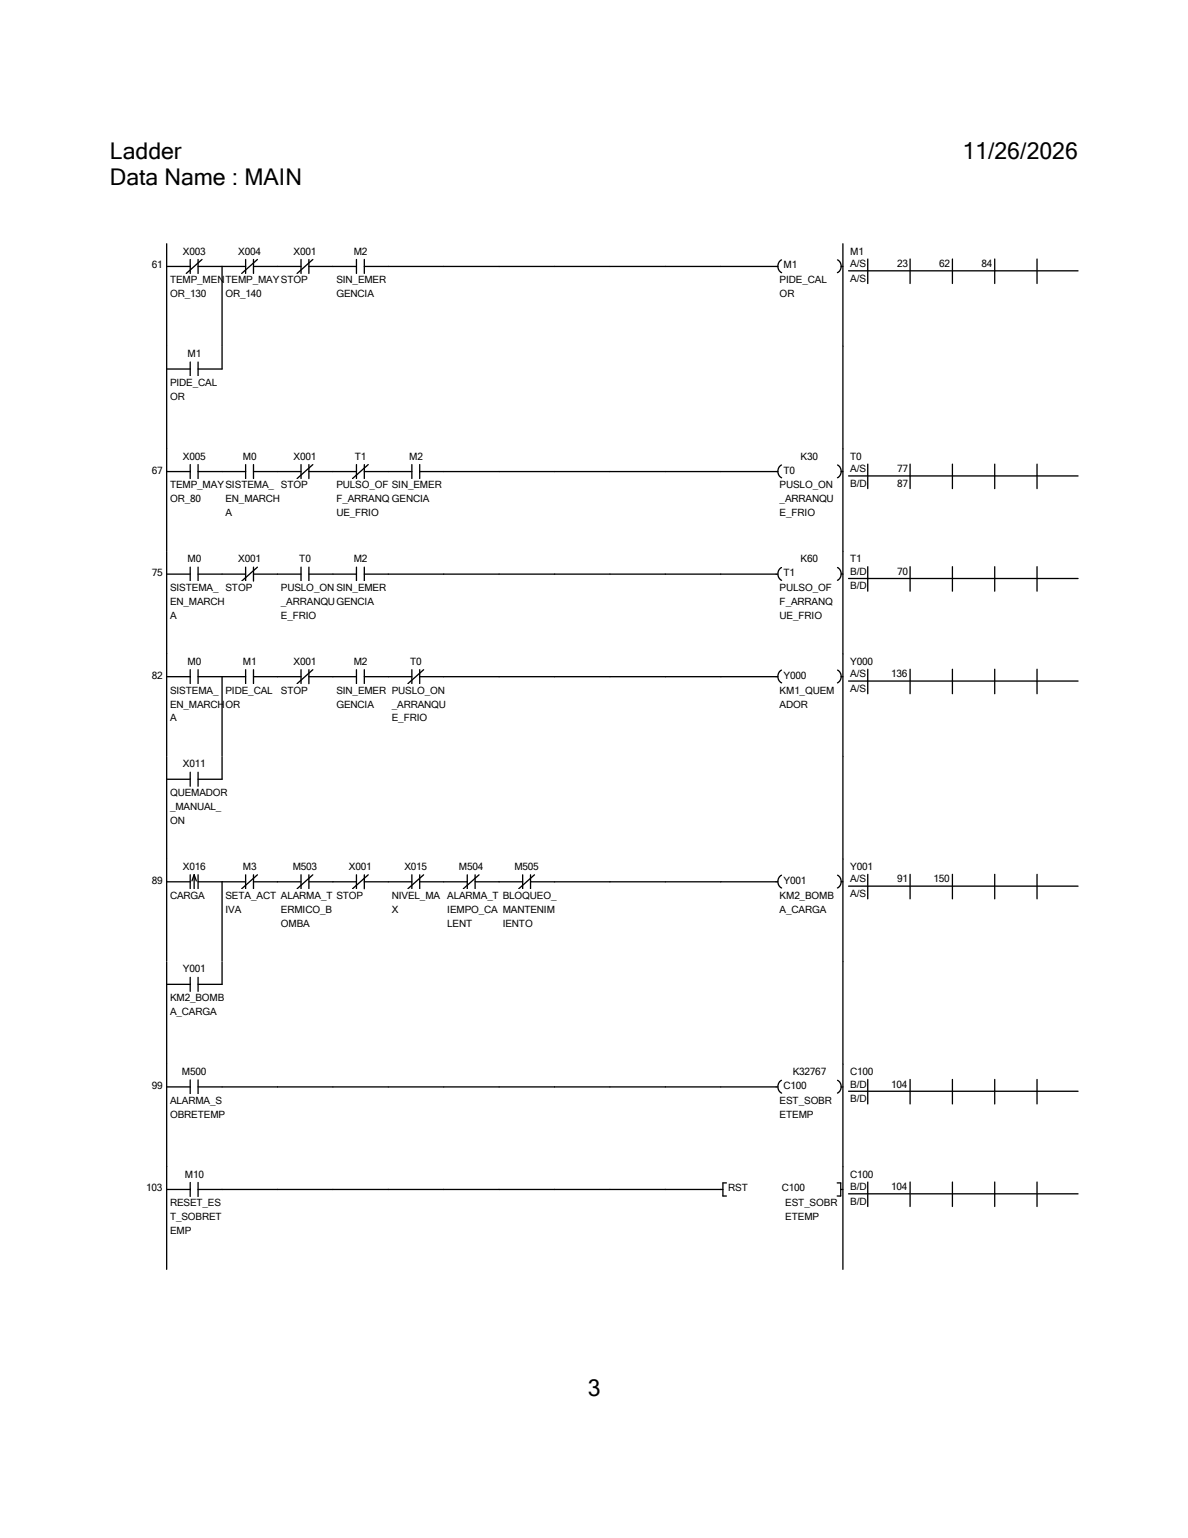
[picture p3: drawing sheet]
<svg xmlns="http://www.w3.org/2000/svg" width="216mm" height="279mm" viewBox="0 0 216 279" stroke-linecap="round" stroke-linejoin="round" font-family="sans-serif">
<path d="M20 44.3h175.8v200.2h-175.8z" fill-rule="evenodd" fill="#fff" stroke="#fff" stroke-width=".24"/>
<g fill="#fff">
<path d="M20 44.3h121.1v18.6h-121.1z" fill-rule="evenodd"/>
<path d="M141.1 44.3h12.1v18.6h-12.1zM27.6 47.2h2.4v1.9h-2.4z" fill-rule="evenodd"/>
</g>
<path d="M33.2 44.6h4.1v2.1h-4.1z" fill="#fff"/>
<path d="M30.3 48.4h4.3M34.6 47.1v2.6M36 48.4h4.4M36 47.1v2.6M36.7 47.1l-2.8 2.6" fill="none" stroke="#000" stroke-width=".24"/>
<g fill="#fff">
<path d="M30.9 49.8h9.9v2.1h-9.9z"/>
<path d="M30.9 52.4h6.6v2h-6.6z"/>
</g>
<path d="M30.3 44.3v18.6" fill="none" stroke="#000" stroke-width=".24"/>
<path d="M43.3 44.6h4.1v2.1h-4.1z" fill="#fff"/>
<path d="M40.4 48.4h4.2M44.6 47.1v2.6M46.1 48.4h4.3M46.1 47.1v2.6M46.8 47.1l-2.9 2.6" fill="none" stroke="#000" stroke-width=".24"/>
<g fill="#fff">
<path d="M41 49.8h9.8v2.1h-9.8z"/>
<path d="M41 52.4h6.5v2h-6.5z"/>
</g>
<path d="M40.4 48.4v14.5" fill="none" stroke="#000" stroke-width=".24"/>
<path d="M53.3 44.6h4.1v2.1h-4.1z" fill="#fff"/>
<path d="M50.4 48.4h4.3M54.7 47.1v2.6M56.1 48.4h4.4M56.1 47.1v2.6M56.8 47.1l-2.8 2.6" fill="none" stroke="#000" stroke-width=".24"/>
<g fill="#fff">
<path d="M51.1 49.8h4.8v2.1h-4.8z"/>
<path d="M64.3 44.6h2.5v2.1h-2.5z"/>
</g>
<path d="M60.5 48.4h4.3M64.8 47.1v2.6M66.2 48.4h4.4M66.2 47.1v2.6" fill="none" stroke="#000" stroke-width=".24"/>
<g fill="#fff">
<path d="M61.1 49.8h9.1v2.1h-9.1z"/>
<path d="M61.1 52.4h6.8v2h-6.8z"/>
</g>
<path d="M70.6 48.4h70.8M142 47.2a1.34 1.34 0 0 0 0 2.3" fill="none" stroke="#000" stroke-width=".24"/>
<path d="M142.4 47.2h2.5v1.9h-2.5z" fill="#fff"/>
<path d="M152.2 47.2a1.34 1.34 0 0 1 0 2.3M152.9 48.4h.3" fill="none" stroke="#000" stroke-width=".24"/>
<g fill="#fff">
<path d="M141.7 49.8h8.5v2.1h-8.5z"/>
<path d="M141.7 52.4h2.7v2h-2.7z"/>
</g>
<path d="M153.2 44.3v18.6" fill="none" stroke="#000" stroke-width=".24"/>
<g fill="#fff">
<path d="M154.2 44.3h41.7v7.6h-41.7z"/>
<path d="M154.5 44.6h2.5v2.1h-2.5z"/>
<path d="M154.5 46.9h2.9v2h-2.9z"/>
<path d="M163 46.9h2.4v2h-2.4z"/>
<path d="M170.7 46.9h2.4v2h-2.4z"/>
<path d="M178.4 46.9h2.4v2h-2.4z"/>
<path d="M154.5 49.5h2.9v2.1h-2.9z"/>
</g>
<path d="M154.2 49.2h41.7M157.7 47.1v4.4M165.4 47.1v4.4M173.1 47.1v4.4M180.8 47.1v4.4M188.5 47.1v4.4" fill="none" stroke="#000" stroke-width=".24"/>
<g fill="#fff">
<path d="M20 62.9h121.1v18.7h-121.1z" fill-rule="evenodd"/>
<path d="M141.1 62.9h12.1v18.7h-12.1zM34.1 63.2h2.4v2.1h-2.4z" fill-rule="evenodd"/>
</g>
<path d="M30.3 67h4.3M34.6 65.8v2.5M36 67h4.4M36 65.8v2.5" fill="none" stroke="#000" stroke-width=".24"/>
<g fill="#fff">
<path d="M30.9 68.5h8.6v2h-8.6z"/>
<path d="M30.9 71h2.7v2h-2.7z"/>
</g>
<path d="M30.3 62.9v18.6M40.4 62.9v4.1M153.2 62.9v18.6" fill="none" stroke="#000" stroke-width=".24"/>
<g fill="#fff">
<path d="M20 81.6h121.1v18.6h-121.1z" fill-rule="evenodd"/>
<path d="M141.1 81.6h12.1v18.6h-12.1zM27.6 84.4h2.4v2h-2.4z" fill-rule="evenodd"/>
</g>
<path d="M33.2 81.9h4.1v2h-4.1z" fill="#fff"/>
<path d="M30.3 85.7h4.3M34.6 84.4v2.5M36 85.7h4.4M36 84.4v2.5" fill="none" stroke="#000" stroke-width=".24"/>
<g fill="#fff">
<path d="M30.9 87.1h9.8v2h-9.8z"/>
<path d="M30.9 89.6h5.6v2.1h-5.6z"/>
</g>
<path d="M30.3 81.5v18.7" fill="none" stroke="#000" stroke-width=".24"/>
<path d="M44.2 81.9h2.4v2h-2.4z" fill="#fff"/>
<path d="M40.4 85.7h4.2M44.6 84.4v2.5M46.1 85.7h4.3M46.1 84.4v2.5" fill="none" stroke="#000" stroke-width=".24"/>
<g fill="#fff">
<path d="M41 87.1h8.8v2h-8.8z"/>
<path d="M41 89.6h9.9v2.1h-9.9z"/>
<path d="M41 92.2h1.2v2h-1.2z"/>
<path d="M53.3 81.9h4.1v2h-4.1z"/>
</g>
<path d="M50.4 85.7h4.3M54.7 84.4v2.5M56.1 85.7h4.4M56.1 84.4v2.5M56.8 84.4l-2.8 2.5" fill="none" stroke="#000" stroke-width=".24"/>
<g fill="#fff">
<path d="M51.1 87.1h4.8v2h-4.8z"/>
<path d="M64.5 81.9h2v2h-2z"/>
</g>
<path d="M60.5 85.7h4.3M64.8 84.4v2.5M66.2 85.7h4.4M66.2 84.4v2.5M66.9 84.4l-2.8 2.5" fill="none" stroke="#000" stroke-width=".24"/>
<g fill="#fff">
<path d="M61.1 87.1h9.5v2h-9.5z"/>
<path d="M61.1 89.6h9.7v2.1h-9.7z"/>
<path d="M61.1 92.2h7.7v2h-7.7z"/>
<path d="M74.4 81.9h2.4v2h-2.4z"/>
</g>
<path d="M70.6 85.7h4.2M74.8 84.4v2.5M76.3 85.7h4.3M76.3 84.4v2.5" fill="none" stroke="#000" stroke-width=".24"/>
<g fill="#fff">
<path d="M71.2 87.1h9.1v2h-9.1z"/>
<path d="M71.2 89.6h6.8v2.1h-6.8z"/>
</g>
<path d="M80.6 85.7h60.8M142 84.5a1.34 1.34 0 0 0 0 2.3" fill="none" stroke="#000" stroke-width=".24"/>
<g fill="#fff">
<path d="M145.5 81.9h3.1v2h-3.1z"/>
<path d="M142.4 84.4h2.1v2h-2.1z"/>
</g>
<path d="M152.2 84.5a1.34 1.34 0 0 1 0 2.3M152.9 85.7h.3" fill="none" stroke="#000" stroke-width=".24"/>
<g fill="#fff">
<path d="M141.7 87.1h9.6v2h-9.6z"/>
<path d="M141.7 89.6h9.8v2.1h-9.8z"/>
<path d="M141.7 92.2h6.4v2h-6.4z"/>
</g>
<path d="M153.2 81.5v18.7" fill="none" stroke="#000" stroke-width=".24"/>
<g fill="#fff">
<path d="M154.2 81.5h41.7v7.7h-41.7z"/>
<path d="M154.5 81.9h2.1v2h-2.1z"/>
<path d="M154.5 84.2h2.9v2h-2.9z"/>
<path d="M163 84.2h2.4v2h-2.4z"/>
<path d="M154.5 86.8h3v2h-3z"/>
<path d="M163 86.8h2.4v2h-2.4z"/>
</g>
<path d="M154.2 86.5h41.7M157.7 84.3v4.5M165.4 84.3v4.5M173.1 84.3v4.5M180.8 84.3v4.5M188.5 84.3v4.5" fill="none" stroke="#000" stroke-width=".24"/>
<g fill="#fff">
<path d="M20 100.2h121.1v18.6h-121.1z" fill-rule="evenodd"/>
<path d="M141.1 100.2h12.1v18.6h-12.1zM27.6 103h2.4v2.1h-2.4z" fill-rule="evenodd"/>
</g>
<path d="M34.1 100.5h2.4v2h-2.4z" fill="#fff"/>
<path d="M30.3 104.3h4.3M34.6 103v2.6M36 104.3h4.4M36 103v2.6" fill="none" stroke="#000" stroke-width=".24"/>
<g fill="#fff">
<path d="M30.9 105.7h8.8v2h-8.8z"/>
<path d="M30.9 108.2h9.9v2.1h-9.9z"/>
<path d="M30.9 110.8h1.2v2h-1.2z"/>
</g>
<path d="M30.3 100.2v18.6" fill="none" stroke="#000" stroke-width=".24"/>
<path d="M43.3 100.5h4.1v2h-4.1z" fill="#fff"/>
<path d="M40.4 104.3h4.2M44.6 103v2.6M46.1 104.3h4.3M46.1 103v2.6M46.8 103l-2.9 2.6" fill="none" stroke="#000" stroke-width=".24"/>
<g fill="#fff">
<path d="M41 105.7h4.8v2h-4.8z"/>
<path d="M54.4 100.5h2.1v2h-2.1z"/>
</g>
<path d="M50.4 104.3h4.3M54.7 103v2.6M56.1 104.3h4.4M56.1 103v2.6" fill="none" stroke="#000" stroke-width=".24"/>
<g fill="#fff">
<path d="M51.1 105.7h9.6v2h-9.6z"/>
<path d="M51.1 108.2h9.8v2.1h-9.8z"/>
<path d="M51.1 110.8h6.4v2h-6.4z"/>
<path d="M64.3 100.5h2.5v2h-2.5z"/>
</g>
<path d="M60.5 104.3h4.3M64.8 103v2.6M66.2 104.3h4.4M66.2 103v2.6" fill="none" stroke="#000" stroke-width=".24"/>
<g fill="#fff">
<path d="M61.1 105.7h9.1v2h-9.1z"/>
<path d="M61.1 108.2h6.8v2.1h-6.8z"/>
</g>
<path d="M70.6 104.3h70.8M142 103.1a1.34 1.34 0 0 0 0 2.3" fill="none" stroke="#000" stroke-width=".24"/>
<g fill="#fff">
<path d="M145.5 100.5h3.1v2h-3.1z"/>
<path d="M142.4 103h2.1v2.1h-2.1z"/>
</g>
<path d="M152.2 103.1a1.34 1.34 0 0 1 0 2.3M152.9 104.3h.3" fill="none" stroke="#000" stroke-width=".24"/>
<g fill="#fff">
<path d="M141.7 105.7h9.5v2h-9.5z"/>
<path d="M141.7 108.2h9.6v2.1h-9.6z"/>
<path d="M141.7 110.8h7.7v2h-7.7z"/>
</g>
<path d="M153.2 100.2v18.6" fill="none" stroke="#000" stroke-width=".24"/>
<g fill="#fff">
<path d="M154.2 100.2h41.7v7.6h-41.7z"/>
<path d="M154.5 100.5h2.1v2h-2.1z"/>
<path d="M154.5 102.8h3v2h-3z"/>
<path d="M163 102.8h2.4v2h-2.4z"/>
<path d="M154.5 105.4h3v2h-3z"/>
</g>
<path d="M154.2 105.1h41.7M157.7 103v4.4M165.4 103v4.4M173.1 103v4.4M180.8 103v4.4M188.5 103v4.4" fill="none" stroke="#000" stroke-width=".24"/>
<g fill="#fff">
<path d="M20 118.8h121.1v18.7h-121.1z" fill-rule="evenodd"/>
<path d="M141.1 118.8h12.1v18.7h-12.1zM27.6 121.7h2.4v2h-2.4z" fill-rule="evenodd"/>
</g>
<path d="M34.1 119.1h2.4v2.1h-2.4z" fill="#fff"/>
<path d="M30.3 122.9h4.3M34.6 121.7v2.5M36 122.9h4.4M36 121.7v2.5" fill="none" stroke="#000" stroke-width=".24"/>
<g fill="#fff">
<path d="M30.9 124.4h8.8v2h-8.8z"/>
<path d="M30.9 126.9h9.9v2h-9.9z"/>
<path d="M30.9 129.4h1.2v2h-1.2z"/>
</g>
<path d="M30.3 118.8v18.6" fill="none" stroke="#000" stroke-width=".24"/>
<path d="M44.2 119.1h2.4v2.1h-2.4z" fill="#fff"/>
<path d="M40.4 122.9h4.2M44.6 121.7v2.5M46.1 122.9h4.3M46.1 121.7v2.5" fill="none" stroke="#000" stroke-width=".24"/>
<g fill="#fff">
<path d="M41 124.4h8.5v2h-8.5z"/>
<path d="M41 126.9h2.6v2h-2.6z"/>
</g>
<path d="M40.4 122.9v14.5" fill="none" stroke="#000" stroke-width=".24"/>
<path d="M53.3 119.1h4.1v2.1h-4.1z" fill="#fff"/>
<path d="M50.4 122.9h4.3M54.7 121.7v2.5M56.1 122.9h4.4M56.1 121.7v2.5M56.8 121.7l-2.8 2.5" fill="none" stroke="#000" stroke-width=".24"/>
<g fill="#fff">
<path d="M51.1 124.4h4.8v2h-4.8z"/>
<path d="M64.3 119.1h2.5v2.1h-2.5z"/>
</g>
<path d="M60.5 122.9h4.3M64.8 121.7v2.5M66.2 122.9h4.4M66.2 121.7v2.5" fill="none" stroke="#000" stroke-width=".24"/>
<g fill="#fff">
<path d="M61.1 124.4h9.1v2h-9.1z"/>
<path d="M61.1 126.9h6.8v2h-6.8z"/>
<path d="M74.5 119.1h2.1v2.1h-2.1z"/>
</g>
<path d="M70.6 122.9h4.2M74.8 121.7v2.5M76.3 122.9h4.3M76.3 121.7v2.5M77 121.7l-2.9 2.5" fill="none" stroke="#000" stroke-width=".24"/>
<g fill="#fff">
<path d="M71.2 124.4h9.7v2h-9.7z"/>
<path d="M71.2 126.9h9.8v2h-9.8z"/>
<path d="M71.2 129.4h6.4v2h-6.4z"/>
</g>
<path d="M80.6 122.9h60.8M142 121.7a1.34 1.34 0 0 0 0 2.4" fill="none" stroke="#000" stroke-width=".24"/>
<path d="M142.4 121.7h4.1v2h-4.1z" fill="#fff"/>
<path d="M152.2 121.7a1.34 1.34 0 0 1 0 2.4M152.9 122.9h.3" fill="none" stroke="#000" stroke-width=".24"/>
<g fill="#fff">
<path d="M141.7 124.4h9.9v2h-9.9z"/>
<path d="M141.7 126.9h5.1v2h-5.1z"/>
</g>
<path d="M153.2 118.8v18.6" fill="none" stroke="#000" stroke-width=".24"/>
<g fill="#fff">
<path d="M154.2 118.8h41.7v7.6h-41.7z"/>
<path d="M154.5 119.1h4.1v2.1h-4.1z"/>
<path d="M154.5 121.4h2.9v2h-2.9z"/>
<path d="M162 121.4h3.4v2h-3.4z"/>
<path d="M154.5 124h2.9v2.1h-2.9z"/>
</g>
<path d="M154.2 123.7h41.7M157.7 121.6v4.4M165.4 121.6v4.4M173.1 121.6v4.4M180.8 121.6v4.4M188.5 121.6v4.4" fill="none" stroke="#000" stroke-width=".24"/>
<g fill="#fff">
<path d="M20 137.5h121.1v18.6h-121.1z" fill-rule="evenodd"/>
<path d="M141.1 137.5h12.1v18.6h-12.1zM33.2 137.8h4.1v2h-4.1z" fill-rule="evenodd"/>
</g>
<path d="M30.3 141.6h4.3M34.6 140.3v2.5M36 141.6h4.4M36 140.3v2.5" fill="none" stroke="#000" stroke-width=".24"/>
<g fill="#fff">
<path d="M30.9 143h10.5v2h-10.5z"/>
<path d="M30.9 145.5h9.3v2.1h-9.3z"/>
<path d="M30.9 148.1h2.7v2h-2.7z"/>
</g>
<path d="M30.3 137.4v18.7M40.4 137.4v4.2M153.2 137.4v18.7" fill="none" stroke="#000" stroke-width=".24"/>
<g fill="#fff">
<path d="M20 156.1h121.1v18.6h-121.1z" fill-rule="evenodd"/>
<path d="M141.1 156.1h12.1v18.6h-12.1zM27.6 158.9h2.4v2.1h-2.4z" fill-rule="evenodd"/>
</g>
<path d="M33.2 156.4h4.1v2h-4.1z" fill="#fff"/>
<path d="M34.6 158.9v2.6M35.3 158.9v2.6M35.3 158.9l-.4 1.1M35.3 158.9l.4 1.1M36 158.9v2.6M30.3 160.2h4.3M36 160.2h4.4" fill="none" stroke="#000" stroke-width=".24"/>
<path d="M30.9 161.6h6.3v2.1h-6.3z" fill="#fff"/>
<path d="M30.3 156.1v18.6" fill="none" stroke="#000" stroke-width=".24"/>
<path d="M44.2 156.4h2.4v2h-2.4z" fill="#fff"/>
<path d="M44.6 158.9v2.6M46.1 158.9v2.6M46.8 158.9l-2.9 2.6M40.4 160.2h4.2M46.1 160.2h4.3" fill="none" stroke="#000" stroke-width=".24"/>
<g fill="#fff">
<path d="M41 161.6h9.2v2.1h-9.2z"/>
<path d="M41 164.2h2.9v2h-2.9z"/>
</g>
<path d="M40.4 160.2v14.5" fill="none" stroke="#000" stroke-width=".24"/>
<path d="M53.2 156.4h4.4v2h-4.4z" fill="#fff"/>
<path d="M54.7 158.9v2.6M56.1 158.9v2.6M56.8 158.9l-2.8 2.6M50.4 160.2h4.3M56.1 160.2h4.4" fill="none" stroke="#000" stroke-width=".24"/>
<g fill="#fff">
<path d="M51.1 161.6h9.3v2.1h-9.3z"/>
<path d="M51.1 164.2h9.2v2h-9.2z"/>
<path d="M51.1 166.7h5.2v2h-5.2z"/>
<path d="M63.4 156.4h4.1v2h-4.1z"/>
</g>
<path d="M64.8 158.9v2.6M66.2 158.9v2.6M66.9 158.9l-2.8 2.6M60.5 160.2h4.3M66.2 160.2h4.4" fill="none" stroke="#000" stroke-width=".24"/>
<g fill="#fff">
<path d="M61.1 161.6h4.9v2.1h-4.9z"/>
<path d="M73.5 156.4h4.1v2h-4.1z"/>
</g>
<path d="M74.8 158.9v2.6M76.3 158.9v2.6M77 158.9l-2.9 2.6M70.6 160.2h4.2M76.3 160.2h4.3" fill="none" stroke="#000" stroke-width=".24"/>
<g fill="#fff">
<path d="M71.2 161.6h8.8v2.1h-8.8z"/>
<path d="M71.2 164.2h1.2v2h-1.2z"/>
<path d="M83.4 156.4h4.4v2h-4.4z"/>
</g>
<path d="M84.9 158.9v2.6M86.3 158.9v2.6M87.1 158.9l-2.9 2.6M80.6 160.2h4.3M86.3 160.2h4.4" fill="none" stroke="#000" stroke-width=".24"/>
<g fill="#fff">
<path d="M81.3 161.6h9.3v2.1h-9.3z"/>
<path d="M81.3 164.2h9.2v2h-9.2z"/>
<path d="M81.3 166.7h4.5v2h-4.5z"/>
<path d="M93.5 156.4h4.4v2h-4.4z"/>
</g>
<path d="M95 158.9v2.6M96.4 158.9v2.6M97.1 158.9l-2.8 2.6M90.7 160.2h4.3M96.4 160.2h4.4" fill="none" stroke="#000" stroke-width=".24"/>
<g fill="#fff">
<path d="M91.4 161.6h9.7v2.1h-9.7z"/>
<path d="M91.4 164.2h9.4v2h-9.4z"/>
<path d="M91.4 166.7h5.4v2h-5.4z"/>
</g>
<path d="M142 159a1.34 1.34 0 0 0 0 2.3M100.8 160.2h40.6" fill="none" stroke="#000" stroke-width=".24"/>
<path d="M142.4 158.9h4.1v2.1h-4.1z" fill="#fff"/>
<path d="M152.2 159a1.34 1.34 0 0 1 0 2.3M152.9 160.2h.3" fill="none" stroke="#000" stroke-width=".24"/>
<g fill="#fff">
<path d="M141.7 161.6h9.9v2.1h-9.9z"/>
<path d="M141.7 164.2h8.5v2h-8.5z"/>
</g>
<path d="M153.2 156.1v18.6" fill="none" stroke="#000" stroke-width=".24"/>
<g fill="#fff">
<path d="M154.2 156.1h41.7v7.6h-41.7z"/>
<path d="M154.5 156.4h4.1v2h-4.1z"/>
<path d="M154.5 158.7h2.9v2h-2.9z"/>
<path d="M163 158.7h2.4v2h-2.4z"/>
<path d="M169.7 158.7h3.4v2h-3.4z"/>
<path d="M154.5 161.3h2.9v2h-2.9z"/>
</g>
<path d="M157.7 158.8v4.5M165.4 158.8v4.5M173.1 158.8v4.5M180.8 158.8v4.5M188.5 158.8v4.5M154.2 161h41.7" fill="none" stroke="#000" stroke-width=".24"/>
<g fill="#fff">
<path d="M20 174.7h121.1v18.6h-121.1z" fill-rule="evenodd"/>
<path d="M141.1 174.7h12.1v18.6h-12.1zM33.2 175h4.1v2h-4.1z" fill-rule="evenodd"/>
</g>
<path d="M30.3 178.8h4.3M34.6 177.6v2.5M36 178.8h4.4M36 177.6v2.5" fill="none" stroke="#000" stroke-width=".24"/>
<g fill="#fff">
<path d="M30.9 180.3h9.9v2h-9.9z"/>
<path d="M30.9 182.8h8.5v2h-8.5z"/>
</g>
<path d="M30.3 174.7v18.6M40.4 174.7v4.1M153.2 174.7v18.6" fill="none" stroke="#000" stroke-width=".24"/>
<g fill="#fff">
<path d="M20 193.3h121.1v18.7h-121.1z" fill-rule="evenodd"/>
<path d="M141.1 193.3h12.1v18.7h-12.1zM27.6 196.2h2.4v2h-2.4z" fill-rule="evenodd"/>
</g>
<path d="M33.1 193.6h4.4v2.1h-4.4z" fill="#fff"/>
<path d="M30.3 197.5h4.3M34.6 196.2v2.5M36 197.5h4.4M36 196.2v2.5" fill="none" stroke="#000" stroke-width=".24"/>
<g fill="#fff">
<path d="M30.9 198.9h9.4v2h-9.4z"/>
<path d="M30.9 201.4h10v2.1h-10z"/>
</g>
<path d="M30.3 193.3v18.7M40.4 197.5h101M142 196.3a1.34 1.34 0 0 0 0 2.3" fill="none" stroke="#000" stroke-width=".24"/>
<g fill="#fff">
<path d="M144.1 193.6h6v2.1h-6z"/>
<path d="M142.4 196.2h4.2v2h-4.2z"/>
</g>
<path d="M152.2 196.3a1.34 1.34 0 0 1 0 2.3M152.9 197.5h.3" fill="none" stroke="#000" stroke-width=".24"/>
<g fill="#fff">
<path d="M141.7 198.9h9.5v2h-9.5z"/>
<path d="M141.7 201.4h6.1v2.1h-6.1z"/>
</g>
<path d="M153.2 193.3v18.7" fill="none" stroke="#000" stroke-width=".24"/>
<g fill="#fff">
<path d="M154.2 193.3h41.7v7.7h-41.7z"/>
<path d="M154.5 193.6h4.2v2.1h-4.2z"/>
<path d="M154.5 196h3v2h-3z"/>
<path d="M162 196h3.4v2h-3.4z"/>
<path d="M154.5 198.5h3v2.1h-3z"/>
</g>
<path d="M154.2 198.2h41.7M157.7 196.1v4.4M165.4 196.1v4.4M173.1 196.1v4.4M180.8 196.1v4.4M188.5 196.1v4.4" fill="none" stroke="#000" stroke-width=".24"/>
<path d="M20 212h133.2v18.6h-133.2z" fill-rule="evenodd" fill="#fff"/>
<g fill="#fff">
<path d="M26.5 214.8h3.4v2h-3.4z"/>
<path d="M33.6 212.3h3.4v2h-3.4z"/>
</g>
<path d="M30.3 216.1h4.3M34.6 214.8v2.6M36 216.1h4.4M36 214.8v2.6" fill="none" stroke="#000" stroke-width=".24"/>
<g fill="#fff">
<path d="M30.9 217.5h9.3v2h-9.3z"/>
<path d="M30.9 220h9.4v2.1h-9.4z"/>
<path d="M30.9 222.6h3.9v2h-3.9z"/>
</g>
<path d="M30.3 212v18.6M40.4 216.1h91M132 214.9h-.6v2.4h.6" fill="none" stroke="#000" stroke-width=".24"/>
<g fill="#fff">
<path d="M132.3 214.8h3.6v2h-3.6z"/>
<path d="M142.1 214.8h4.2v2h-4.2z"/>
<path d="M142.7 217.5h9.5v2h-9.5z"/>
<path d="M142.7 220h6.1v2.1h-6.1z"/>
</g>
<path d="M152.2 214.9h.6v2.4h-.6M152.8 216.1h.4M153.2 212v18.6" fill="none" stroke="#000" stroke-width=".24"/>
<g fill="#fff">
<path d="M154.2 212h41.7v7.6h-41.7z"/>
<path d="M154.5 212.3h4.2v2h-4.2z"/>
<path d="M154.5 214.6h3v2h-3z"/>
<path d="M162 214.6h3.4v2h-3.4z"/>
<path d="M154.5 217.2h3v2h-3z"/>
</g>
<path d="M154.2 216.9h41.7M157.7 214.7v4.5M165.4 214.7v4.5M173.1 214.7v4.5M180.8 214.7v4.5M188.5 214.7v4.5" fill="none" stroke="#000" stroke-width=".24"/>
<g fill="#fff">
<path d="M20 25h13v4.8h-13z"/>
<path d="M174.9 25h21v4.8h-21z"/>
<path d="M20 29.8h34.9v4.7h-34.9z"/>
<path d="M106.8 249.6h2.3v4.8h-2.3z"/>
</g>
<g font-size="4.2">
<text x="20" y="28.9">Ladder</text>
<text x="174.9" y="28.9">11/26/2026</text>
<text x="20" y="33.7">Data Name : MAIN</text>
<text x="106.8" y="253.5">3</text>
</g>
<g font-size="1.8">
<text x="33.2" y="46.3">X003</text>
<text x="43.3" y="46.3">X004</text>
<text x="53.3" y="46.3">X001</text>
<text x="64.3" y="46.3">M2</text>
<text x="154.5" y="46.3">M1</text>
<text x="27.6" y="48.8">61</text>
<text x="30.9" y="51.5">TEMP_MEN</text>
<text x="41" y="51.5">TEMP_MAY</text>
<text x="51.1" y="51.5">STOP</text>
<text x="61.1" y="51.5">SIN_EMER</text>
<text x="141.7" y="51.5">PIDE_CAL</text>
<text x="142.4" y="48.8">M1</text>
<text x="154.5" y="48.6">A/S</text>
<text x="154.5" y="51.2">A/S</text>
<text x="163" y="48.6">23</text>
<text x="170.7" y="48.6">62</text>
<text x="178.4" y="48.6">84</text>
<text x="30.9" y="54">OR_130</text>
<text x="41" y="54">OR_140</text>
<text x="61.1" y="54">GENCIA</text>
<text x="141.7" y="54">OR</text>
<text x="34.1" y="64.9">M1</text>
<text x="30.9" y="70.1">PIDE_CAL</text>
<text x="30.9" y="72.6">OR</text>
<text x="33.2" y="83.5">X005</text>
<text x="44.2" y="83.5">M0</text>
<text x="53.3" y="83.5">X001</text>
<text x="64.5" y="83.5">T1</text>
<text x="74.4" y="83.5">M2</text>
<text x="145.5" y="83.5">K30</text>
<text x="154.5" y="83.5">T0</text>
<text x="27.6" y="86.1">67</text>
<text x="30.9" y="88.7">TEMP_MAY</text>
<text x="41" y="88.7">SISTEMA_</text>
<text x="51.1" y="88.7">STOP</text>
<text x="61.1" y="88.7">PULSO_OF</text>
<text x="71.2" y="88.7">SIN_EMER</text>
<text x="141.7" y="88.7">PUSLO_ON</text>
<text x="142.4" y="86.1">T0</text>
<text x="154.5" y="85.8">A/S</text>
<text x="154.5" y="88.4">B/D</text>
<text x="163" y="85.8">77</text>
<text x="163" y="88.4">87</text>
<text x="30.9" y="91.3">OR_80</text>
<text x="41" y="91.3">EN_MARCH</text>
<text x="41" y="93.8">A</text>
<text x="61.1" y="91.3">F_ARRANQ</text>
<text x="61.1" y="93.8">UE_FRIO</text>
<text x="71.2" y="91.3">GENCIA</text>
<text x="141.7" y="91.3">_ARRANQU</text>
<text x="141.7" y="93.8">E_FRIO</text>
<text x="27.6" y="104.7">75</text>
<text x="30.9" y="107.4">SISTEMA_</text>
<text x="34.1" y="102.2">M0</text>
<text x="41" y="107.4">STOP</text>
<text x="43.3" y="102.2">X001</text>
<text x="51.1" y="107.4">PUSLO_ON</text>
<text x="54.4" y="102.2">T0</text>
<text x="61.1" y="107.4">SIN_EMER</text>
<text x="64.3" y="102.2">M2</text>
<text x="141.7" y="107.4">PULSO_OF</text>
<text x="142.4" y="104.7">T1</text>
<text x="145.5" y="102.2">K60</text>
<text x="154.5" y="102.2">T1</text>
<text x="154.5" y="104.4">B/D</text>
<text x="154.5" y="107.1">B/D</text>
<text x="163" y="104.4">70</text>
<text x="30.9" y="109.9">EN_MARCH</text>
<text x="30.9" y="112.4">A</text>
<text x="51.1" y="109.9">_ARRANQU</text>
<text x="51.1" y="112.4">E_FRIO</text>
<text x="61.1" y="109.9">GENCIA</text>
<text x="141.7" y="109.9">F_ARRANQ</text>
<text x="141.7" y="112.4">UE_FRIO</text>
<text x="27.6" y="123.3">82</text>
<text x="34.1" y="120.8">M0</text>
<text x="44.2" y="120.8">M1</text>
<text x="53.3" y="120.8">X001</text>
<text x="64.3" y="120.8">M2</text>
<text x="74.5" y="120.8">T0</text>
<text x="142.4" y="123.3">Y000</text>
<text x="154.5" y="120.8">Y000</text>
<text x="154.5" y="123.1">A/S</text>
<text x="154.5" y="125.7">A/S</text>
<text x="162" y="123.1">136</text>
<text x="30.9" y="126">SISTEMA_</text>
<text x="30.9" y="128.6">EN_MARCH</text>
<text x="30.9" y="131.1">A</text>
<text x="41" y="126">PIDE_CAL</text>
<text x="41" y="128.6">OR</text>
<text x="51.1" y="126">STOP</text>
<text x="61.1" y="126">SIN_EMER</text>
<text x="61.1" y="128.6">GENCIA</text>
<text x="71.2" y="126">PUSLO_ON</text>
<text x="71.2" y="128.6">_ARRANQU</text>
<text x="71.2" y="131.1">E_FRIO</text>
<text x="141.7" y="126">KM1_QUEM</text>
<text x="141.7" y="128.6">ADOR</text>
<text x="33.2" y="139.4">X011</text>
<text x="30.9" y="144.7">QUEMADOR</text>
<text x="30.9" y="147.2">_MANUAL_</text>
<text x="30.9" y="149.7">ON</text>
<text x="27.6" y="160.6">89</text>
<text x="33.2" y="158">X016</text>
<text x="44.2" y="158">M3</text>
<text x="53.2" y="158">M503</text>
<text x="63.4" y="158">X001</text>
<text x="73.5" y="158">X015</text>
<text x="83.4" y="158">M504</text>
<text x="93.5" y="158">M505</text>
<text x="142.4" y="160.6">Y001</text>
<text x="154.5" y="158">Y001</text>
<text x="154.5" y="160.3">A/S</text>
<text x="163" y="160.3">91</text>
<text x="169.7" y="160.3">150</text>
<text x="30.9" y="163.3">CARGA</text>
<text x="41" y="163.3">SETA_ACT</text>
<text x="41" y="165.8">IVA</text>
<text x="51.1" y="163.3">ALARMA_T</text>
<text x="51.1" y="165.8">ERMICO_B</text>
<text x="61.1" y="163.3">STOP</text>
<text x="71.2" y="163.3">NIVEL_MA</text>
<text x="71.2" y="165.8">X</text>
<text x="81.3" y="163.3">ALARMA_T</text>
<text x="81.3" y="165.8">IEMPO_CA</text>
<text x="91.4" y="163.3">BLOQUEO_</text>
<text x="91.4" y="165.8">MANTENIM</text>
<text x="141.7" y="163.3">KM2_BOMB</text>
<text x="141.7" y="165.8">A_CARGA</text>
<text x="154.5" y="162.9">A/S</text>
<text x="51.1" y="168.4">OMBA</text>
<text x="81.3" y="168.4">LENT</text>
<text x="91.4" y="168.4">IENTO</text>
<text x="33.2" y="176.7">Y001</text>
<text x="30.9" y="181.9">KM2_BOMB</text>
<text x="30.9" y="184.4">A_CARGA</text>
<text x="27.6" y="197.8">99</text>
<text x="33.1" y="195.3">M500</text>
<text x="142.4" y="197.8">C100</text>
<text x="144.1" y="195.3">K32767</text>
<text x="154.5" y="195.3">C100</text>
<text x="154.5" y="197.6">B/D</text>
<text x="162" y="197.6">104</text>
<text x="30.9" y="200.5">ALARMA_S</text>
<text x="30.9" y="203.1">OBRETEMP</text>
<text x="141.7" y="200.5">EST_SOBR</text>
<text x="141.7" y="203.1">ETEMP</text>
<text x="154.5" y="200.2">B/D</text>
<text x="33.6" y="213.9">M10</text>
<text x="154.5" y="213.9">C100</text>
<text x="26.5" y="216.5">103</text>
<text x="30.9" y="219.2">RESET_ES</text>
<text x="30.9" y="221.7">T_SOBRET</text>
<text x="132.3" y="216.5">RST</text>
<text x="142.1" y="216.5">C100</text>
<text x="142.7" y="219.2">EST_SOBR</text>
<text x="142.7" y="221.7">ETEMP</text>
<text x="154.5" y="216.2">B/D</text>
<text x="154.5" y="218.9">B/D</text>
<text x="162" y="216.2">104</text>
<text x="30.9" y="224.2">EMP</text>
</g>
</svg>
